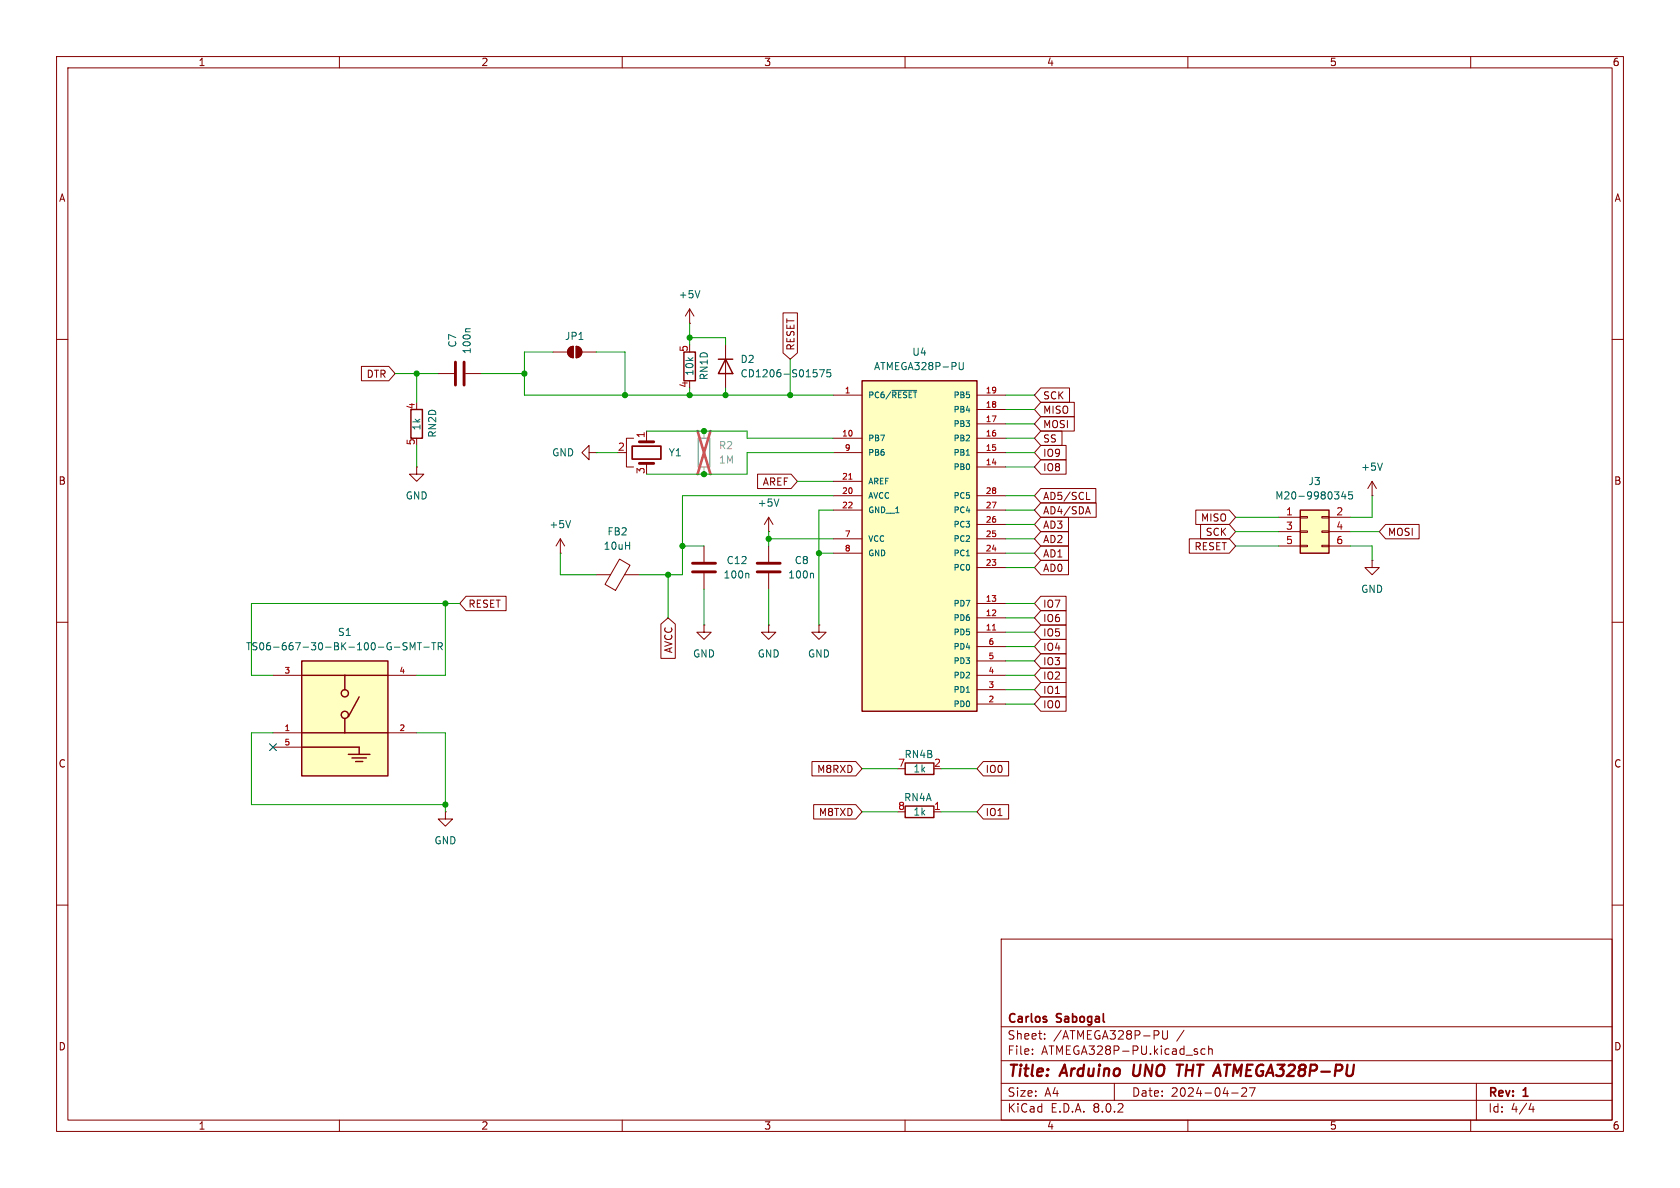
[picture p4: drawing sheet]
<svg xmlns="http://www.w3.org/2000/svg" width="297mm" height="210mm" viewBox="0 0 297 210" stroke-linecap="round" stroke-linejoin="round" font-family="sans-serif">
<g fill="none" stroke="#840000" stroke-width=".18">
<path d="M10 10h277v190h-277zM12 12h273v186h-273zM60 10v2M110 10v2M160 10v2M210 10v2M260 10v2M10 60h2M285 60h2M77.5 66h2.8M82.3 66h2.8M97.8 62.2h2.5"/>
<path d="M100.6 61.5l.7-.3v2a1.02 1.02 0 0 1-.9-.6 1.02 1.02 0 0 1 .2-1.1zM101.9 61.2a1.02 1.02 0 0 1 1 1 1.02 1.02 0 0 1-1 1zM102.9 62.2h2.5M128.3 61v7.6M73.7 82.6v1.2h1.2l-1.2 1.3-1.3-1.3h1.3M73.7 82.6h.1M10 110h2M124.5 110.5v1.3h1.2l-1.2 1.2-1.3-1.2h1.3M124.5 110.5h.1M135.9 110.5v1.3h1.3l-1.3 1.2-1.3-1.2h1.3M135.9 110.5h.1M285 110h2"/>
<path d="M10 160h2M78.7 143.5v1.3h1.3l-1.3 1.3-1.2-1.3h1.2M78.7 143.5h.1M165.1 143.5h1.3M285 160h2M177 166h108v32h-108zM60 198v2M110 198v2M160 198v2M177 194.5h108M177 191.5h108M177 187.5h108"/>
<path d="M177 181.5h108M182.5 186.3v.1M182.5 185.5v.1M184.7 183.6v.1M184.7 182.8v.1M197 191.5v3M204.6 182.2l.3 .3-.1 .3-.2 .2M205.5 182.2v1.2l.3 .3 .4-.1 .2-.2v-1.2M210 198v2M213 185.5l-.4-.1-.3 .3v.4l.2 .2h.5M213.7 185.5l.2-.1 .3 .1 .1 .9M213.7 184.9v1.5"/>
<path d="M217.7 193.2h1.2M219.5 192.4l.6-.1 .2 .1 .1 .3-.9 1.1h.9M220.9 192.3h1l-.7 1.5M260 198v2M261 191.5v6.5M270.7 195l-.4 1.1h.9M271 195.6v1"/>
</g>
<path d="M200.5 188.2l-.2 1.6 .3 .4M208 188.2h1.2M208.6 188.2l-.3 2" fill="none" stroke="#840000" stroke-width=".4"/>
<path d="M80.5 64v4.1M82 64v4.1" fill="none" stroke="#840000" stroke-width=".51"/>
<path d="M83.1 58.1h-.6l-.2 .2M144.9 65.3h.8l-.5 1.3M146.8 65.3h-.6v.7l.1-.2 .5 .1 .1 .2-.1 .4-.2 .1-.4-.1" fill="none" stroke="#006464" stroke-width=".18"/>
<path d="M72.6 72.4h2.1v5.1h-2.1zM127 63.5h2.5M128.3 63.5l1.2 2.5h-2.5zM160 142.5h5.1v2h-5.1z" fill="none" stroke="#840000" stroke-width=".25"/>
<g fill="#840000" stroke="#840000" stroke-width=".18">
<path d="M100.6 61.5l.7-.3v2a1.02 1.02 0 0 1-.9-.6 1.02 1.02 0 0 1 .2-1.1z"/>
<path d="M101.9 61.2a1.02 1.02 0 0 1 1 1 1.02 1.02 0 0 1-1 1z"/>
</g>
<path d="M152.4 67.3h20.3v58.4h-20.3z" fill="#ffffc2"/>
<path d="M120.9 62.2h2v5.1h-2zM152.4 67.3h20.3v58.4h-20.3zM160 134.9h5.1v2h-5.1z" fill="none" stroke="#840000" stroke-width=".25"/>
<g fill="none" stroke="#840000" stroke-width=".18">
<path d="M121.9 57.2h.1M121.9 54.6l-.7 1.3M121.9 54.6v2.6M121.9 54.6l.8 1.3M112 77.5h-1.3v5.1h1.3M114.3 76.2v1.9M147.3 69.9h5.1M147.3 77.5h5.1M172.7 69.9h5.1M172.7 77.5h5.1M172.7 74.9h5.1M172.7 72.4h5.1"/>
<path d="M99.1 97.8h.1M99.1 95.3l-.8 1.2M99.1 95.3v2.5M99.1 95.3l.7 1.2M104.1 80v-1.3l-1.2 1.3 1.2 1.3v-1.3h1.3M105.4 80h.1M109.5 98.8l1.9 1.1-2.6 4.5-1.8-1.1zM110.5 80h.2M114.3 81.9v.7M124.5 96.5v2.8M135.9 94h.1M135.9 91.4l-.8 1.3"/>
<path d="M135.9 91.4v2.6M135.9 96.5v2.8M135.9 91.4l.8 1.3M147.3 80h5.1M147.3 87.6h5.1M147.3 85.1h5.1M147.3 90.2h5.1M147.3 97.8h5.1M147.3 95.3h5.1M172.7 82.6h5.1M172.7 80h5.1M172.7 87.6h5.1"/>
<path d="M172.7 90.2h5.1M172.7 97.8h5.1M172.7 95.3h5.1M172.7 92.7h5.1M242.6 99.1v1.2h1.2l-1.2 1.3-1.3-1.3h1.3M242.6 99.1h.1M242.6 87.6h.1M242.6 85.1l-.8 1.3M242.6 85.1v2.5M242.6 85.1l.7 1.3M105.4 101.6h2.5M110.4 101.6h2.6"/>
<path d="M124.5 101.3v2.8M135.9 101.3v2.8M172.7 111.8h5.1M172.7 109.2h5.1M172.7 106.7h5.1M172.7 100.3h5.1M172.7 119.4h5.1M172.7 116.8h5.1M172.7 114.3h5.1M172.7 124.5h5.1M172.7 121.9h5.1"/>
</g>
<path d="M123.7 51.4l-.4 1.2M157.7 69h4.4M169.6 64.1v1l.2 .2h.4l.1-.2v-1M100.9 92l-.4 1.3M137.7 88.2l-.4 1.3M170.8 80.5h.6M244.4 81.9l-.4 1.2M132.2 101.3l.2 .2v.7M143.6 101.3l.2 .2v.7" fill="none" stroke="#006464" stroke-width=".18"/>
<path d="M150.1 84.7h.5M175.5 111.4h.5" fill="none" stroke="#a90000" stroke-width=".18"/>
<path d="M123.4 77.5h2.1v5.1h-2.1z" fill="none" stroke="#a1a1a1" stroke-width=".25"/>
<path d="M124.5 76.2v1.3M124.5 82.6v1.2" fill="none" stroke="#a1a1a1" stroke-width=".18"/>
<path d="M123.3 76.2l2.3 7.6M125.6 76.2l-2.3 7.6" fill="none" stroke="#e65255" stroke-width=".46"/>
<path d="M111.8 78.9h5v2.3h-5z" fill="none" stroke="#840000" stroke-width=".3"/>
<path d="M113 78.1h2.6M113 81.9h2.6M122.4 99.6h4.1M133.9 99.6h4M122.4 101.1h4.1M133.9 101.1h4" fill="none" stroke="#840000" stroke-width=".51"/>
<path d="M53.3 116.8h15.3v20.4h-15.3z" fill="#ffffc2"/>
<g fill="none" stroke="#840000" stroke-width=".25">
<path d="M53.3 116.8h15.3v20.4h-15.3zM53.3 119.4h15.3M61 119.4v2.5M53.3 132.1h10.2v1.3M53.3 129.5h15.3M61 127v2.5M61.6 133.4h3.8M62.2 134h2.6M62.9 134.6h1.2M63.5 123.2l-1.9 3.5"/>
<circle cx="61" cy="122.6" r=".63"/>
<circle cx="61" cy="126.4" r=".63"/>
</g>
<path d="M48.3 119.4h5M68.6 119.4h5.1M48.3 129.5h5M48.3 132.1h5M68.6 129.5h5.1" fill="none" stroke="#840000" stroke-width=".18"/>
<path d="M69.7 114.4h1M72 113.7l-.5-.1-.3 .3 .2 .3 .5 .2v.4l-.2 .1-.5-.1M72.5 114.9v-1.3l.4 .9 .5-.9v1.3M73.8 113.6h.7M74.1 113.6v1.3M74.9 114.4h1M76.3 113.6h.7M76.7 113.6v1.3M77.5 114.3l.6-.1 .1-.2-.1-.3-.6-.1v1.3M77.8 114.3l.4 .6" fill="none" stroke="#006464" stroke-width=".18"/>
<path d="M229.9 90.2h5v7.6h-5z" fill="#ffffc2"/>
<g fill="none" stroke="#840000" stroke-width=".18">
<path d="M138.4 55.3h2.6v7.1l-1.3 1.1-1.3-1.1zM63.9 64.8h4.8l1.1 1.2-1.1 1.3h-4.8zM184 73.7h5.9v2.5h-5.9l-1.1-1.3zM184 78.7h4.5v2.6h-4.5l-1.1-1.3zM184 71.1h5.9v2.6h-5.9l-1.1-1.3zM184 68.6h5.1v2.5h-5.1l-1.1-1.2zM184 76.2h3.7v2.5h-3.7l-1.1-1.2zM133.9 83.8h6l1.1 1.3-1.1 1.3h-6zM184 91.4h4.9v2.6h-4.9l-1.1-1.3zM184 96.5h4.9v2.6h-4.9l-1.1-1.3zM184 94h4.9v2.5h-4.9l-1.1-1.2zM184 99.1h4.9v2.5h-4.9l-1.1-1.3z"/>
<path d="M184 86.4h9.7v2.5h-9.7l-1.1-1.3zM184 88.9h9.8v2.5h-9.8l-1.1-1.2zM184 81.3h4.5v2.5h-4.5l-1.1-1.2zM192 90.5h.6M192.1 88.3h.6M192.3 89.6l.5 1.2M210.2 95.2h7.1l1.1 1.3-1.1 1.3h-7.1zM211.4 90.2h5.9l1.1 1.2-1.1 1.3h-5.9zM212.2 92.7h5.1l1.1 1.3-1.1 1.3h-5.1zM226.1 91.4h3.8M226.1 94h3.8M226.1 96.5h3.8"/>
<path d="M229.9 96.4h1.2v.2h-1.2zM229.9 93.9h1.2v.2h-1.2zM229.9 91.3h1.2v.3h-1.2zM233.7 96.4h1.2v.2h-1.2zM233.7 93.9h1.2v.2h-1.2zM233.7 91.3h1.2v.3h-1.2zM234.9 91.4h3.9M234.9 94h3.9M234.9 96.5h3.9M245 92.7h5.9v2.6h-5.9l-1.2-1.3zM82.4 105.4h7.1v2.6h-7.1l-1.1-1.3zM116.8 110.3l1.3-1.1 1.3 1.1v6.1h-2.6z"/>
<path d="M144.8 110.5v1.3h1.2l-1.2 1.2-1.3-1.2h1.3M144.8 110.5h.1M184 115.6h4.5v2.5h-4.5l-1.1-1.3zM184 110.5h4.5v2.5h-4.5l-1.1-1.2zM184 113h4.5v2.6h-4.5l-1.1-1.3zM184 105.4h4.5v2.6h-4.5l-1.1-1.3zM184 107.9h4.5v2.6h-4.5l-1.1-1.3zM184 118.1h4.5v2.6h-4.5l-1.1-1.3zM143.5 134.6h7.8l1.1 1.3-1.1 1.3h-7.8zM173.8 134.6h4.5v2.6h-4.5l-1.1-1.3zM184 120.6h4.5v2.6h-4.5l-1.1-1.3zM184 123.2h4.5v2.5h-4.5l-1.1-1.2z"/>
<path d="M143.8 142.2h7.5l1.1 1.3-1.1 1.3h-7.5zM173.8 142.2h4.5v2.6h-4.5l-1.1-1.3z"/>
</g>
<path d="M229.9 90.2h5v7.6h-5z" fill="none" stroke="#840000" stroke-width=".25"/>
<path d="M237.5 86.9l-.3 .9h.8M237.8 87.4v.8M239.1 86.9h-.6l-.1 .6 .2-.1 .4 .1 .1 .2v.4l-.2 .1-.5-.1" fill="none" stroke="#006464" stroke-width=".18"/>
<g fill="none" stroke="#009600" stroke-width=".18">
<path d="M121.9 57.2v3.8M121.9 59.7h6.4v1.3M69.8 66h7.7M73.7 66v5.1M73.7 78.7v3.9M85.1 66h7.6M97.8 62.2h-5.1v7.7h54.6M105.4 62.2h5.1v7.7M114.3 76.2h17.8v1.3h15.2M121.9 68.6v1.3M128.3 68.6v1.3M139.7 63.5v6.4"/>
<path d="M177.8 69.9h5.1M177.8 77.5h5.1M177.8 72.4h5.1M177.8 74.9h5.1M99.1 97.8v3.8h6.3M105.4 80h3.8M120.6 96.5h3.9M135.9 94v2.5M135.9 95.3h11.4M141 85.1h6.3M144.8 97.8h2.5M147.3 90.2h-2.5v20.3"/>
<path d="M147.3 80h-15.2v3.8h-17.8M147.3 87.6h-26.7v14h-7.6M177.8 97.8h5.1M177.8 90.2h5.1M177.8 80h5.1M177.8 95.3h5.1M177.8 92.7h5.1M177.8 87.6h5.1M177.8 82.6h5.1M218.4 96.5h7.7M218.4 94h7.7M218.4 91.4h7.7"/>
<path d="M238.8 96.5h3.8v2.6M238.8 94h5M242.6 87.6v3.8h-3.8M78.7 106.7v12.7h-5M81.3 106.7h-36.9v12.7h3.9M118.1 101.6v7.6M124.5 104.1v6.4M135.9 104.1v6.4M177.8 114.3h5.1M177.8 116.8h5.1M177.8 119.4h5.1M177.8 100.3h5.1"/>
<path d="M177.8 106.7h5.1M177.8 109.2h5.1M177.8 111.8h5.1M48.3 129.5h-3.9v12.7h34.3M73.7 129.5h5v14M152.4 135.9h6.3M166.4 135.9h6.3M177.8 124.5h5.1M177.8 121.9h5.1M152.4 143.5h6.3M166.4 143.5h6.3"/>
</g>
<path d="M47.7 131.5l1.2 1.2M48.9 131.5l-1.2 1.2" fill="none" stroke="#000084" stroke-width=".18"/>
<g fill="#009600" stroke="#009600" stroke-width=".18">
<circle cx="78.7" cy="106.7" r=".46"/>
<circle cx="78.7" cy="142.2" r=".46"/>
<circle cx="92.7" cy="66" r=".46"/>
<circle cx="118.1" cy="101.6" r=".46"/>
<circle cx="73.7" cy="66" r=".46"/>
<circle cx="135.9" cy="95.3" r=".46"/>
<circle cx="144.8" cy="97.8" r=".46"/>
<circle cx="121.9" cy="69.9" r=".46"/>
<circle cx="121.9" cy="59.7" r=".46"/>
<circle cx="124.5" cy="76.2" r=".46"/>
<circle cx="128.3" cy="69.9" r=".46"/>
<circle cx="124.5" cy="83.8" r=".46"/>
<circle cx="139.7" cy="69.9" r=".46"/>
<circle cx="110.5" cy="69.9" r=".46"/>
<circle cx="120.6" cy="96.5" r=".46"/>
</g>
<g font-size="2.8" fill="#840000">
<text x="178" y="190.9">Title:</text>
<text x="187.7" y="190.9">Arduino</text>
<text x="201.1" y="190.9">UNO</text>
<text x="209.7" y="190.9">THT ATMEGA328P-PU</text>
</g>
<g font-size="2.1" fill="#840000">
<text x="178" y="184">Sheet:</text>
<text x="178" y="181.2">Carlos</text>
<text x="186.2" y="184">/ATMEGA328P-PU</text>
<text x="186.9" y="181.2">Sabogal</text>
<text x="208.1" y="184">/</text>
<text x="178" y="186.7">File:</text>
<text x="184.1" y="186.7">ATMEGA328P-PU.kicad_sch</text>
<text x="178" y="196.9">KiCad</text>
<text x="178" y="194.1">Size:</text>
<text x="184.7" y="194.1">A4</text>
<text x="185.7" y="196.9">E.D.A.</text>
<text x="193.3" y="196.9">8.0.2</text>
<text x="200" y="194.1">Date:</text>
<text x="207" y="194.1">2024-04-27</text>
<text x="263" y="194.3">Rev:</text>
<text x="263" y="196.9">Id:</text>
<text x="267.1" y="196.9">4/4</text>
<text x="269.4" y="194.3">1</text>
</g>
<g font-size="1.8" fill="#840000">
<text x="35" y="11.9">1</text>
<text x="85" y="11.9">2</text>
<text x="135" y="11.9">3</text>
<text x="185" y="11.9">4</text>
<text x="235" y="11.9">5</text>
<text x="285" y="11.9">6</text>
<text x="10.3" y="35.9">A</text>
<text x="285.3" y="35.9">A</text>
<text x="140.7" y="62.1" transform="rotate(-90 140.7 62.1)">RESET</text>
<text x="64.7" y="67">DTR</text>
<text x="184.3" y="70.8">SCK</text>
<text x="184.3" y="75.9">MOSI</text>
<text x="184.3" y="73.3">MISO</text>
<text x="184.3" y="83.5">IO8</text>
<text x="184.3" y="81">IO9</text>
<text x="184.3" y="78.4">SS</text>
<text x="10.3" y="85.9">B</text>
<text x="134.7" y="86">AREF</text>
<text x="184.3" y="88.6">AD5/SCL</text>
<text x="285.3" y="85.9">B</text>
<text x="184.3" y="93.7">AD3</text>
<text x="184.3" y="91.1">AD4/SDA</text>
<text x="212.2" y="92.4">MISO</text>
<text x="213.1" y="94.9">SCK</text>
<text x="245.3" y="94.9">MOSI</text>
<text x="184.3" y="98.7">AD1</text>
<text x="184.3" y="96.2">AD2</text>
<text x="184.3" y="101.3">AD0</text>
<text x="211.1" y="97.5">RESET</text>
<text x="82.7" y="107.6">RESET</text>
<text x="184.3" y="107.6">IO7</text>
<text x="184.3" y="112.7">IO5</text>
<text x="184.3" y="110.2">IO6</text>
<text x="119.1" y="115.6" transform="rotate(-90 119.1 115.6)">AVCC</text>
<text x="184.3" y="117.8">IO3</text>
<text x="184.3" y="115.3">IO4</text>
<text x="184.3" y="122.9">IO1</text>
<text x="184.3" y="125.4">IO0</text>
<text x="184.3" y="120.3">IO2</text>
<text x="10.3" y="135.9">C</text>
<text x="144.4" y="136.8">M8RXD</text>
<text x="174.1" y="136.8">IO0</text>
<text x="285.3" y="135.9">C</text>
<text x="144.7" y="144.5">M8TXD</text>
<text x="174.1" y="144.5">IO1</text>
<text x="10.3" y="185.9">D</text>
<text x="285.3" y="185.9">D</text>
<text x="35" y="199.9">1</text>
<text x="85" y="199.9">2</text>
<text x="135" y="199.9">3</text>
<text x="185" y="199.9">4</text>
<text x="235" y="199.9">5</text>
<text x="285" y="199.9">6</text>
</g>
<g font-size="1.8" fill="#006464">
<text x="119.9" y="52.9">+5V</text>
<text x="80.9" y="61.5" transform="rotate(-90 80.9 61.5)">C7</text>
<text x="83.4" y="62.7" transform="rotate(-90 83.4 62.7)">100n</text>
<text x="99.8" y="60.3">JP1</text>
<text x="130.8" y="64.4">D2</text>
<text x="154.4" y="65.6">ATMEGA328P-PU</text>
<text x="161.2" y="63.1">U4</text>
<text x="122.8" y="66.5" transform="rotate(-90 122.8 66.5)">10k</text>
<text x="125.3" y="67.3" transform="rotate(-90 125.3 67.3)">RN1D</text>
<text x="130.8" y="66.9">CD1206-S01575</text>
<text x="74.5" y="76.2" transform="rotate(-90 74.5 76.2)">1k</text>
<text x="77.3" y="77.5" transform="rotate(-90 77.3 77.5)">RN2D</text>
<text x="97.5" y="80.9">GND</text>
<text x="118.1" y="80.9">Y1</text>
<text x="240.5" y="83.4">+5V</text>
<text x="71.6" y="88.5">GND</text>
<text x="133.9" y="89.8">+5V</text>
<text x="225.4" y="88.5">M20-9980345</text>
<text x="231.2" y="86">J3</text>
<text x="97" y="93.6">+5V</text>
<text x="107.3" y="94.8">FB2</text>
<text x="106.6" y="97.4">10uH</text>
<text x="128.4" y="99.9">C12</text>
<text x="140.4" y="99.9">C8</text>
<text x="127.8" y="102.5">100n</text>
<text x="139.2" y="102.5">100n</text>
<text x="240.5" y="105">GND</text>
<text x="59.6" y="112.6">S1</text>
<text x="43.4" y="115.2">TS06-667-30-BK-100-G-SMT-TR</text>
<text x="122.4" y="116.4">GND</text>
<text x="133.9" y="116.4">GND</text>
<text x="142.7" y="116.4">GND</text>
<text x="159.8" y="134.2">RN4B</text>
<text x="161.4" y="136.8">1k</text>
<text x="165" y="135.6">2</text>
<text x="159.7" y="141.8">RN4A</text>
<text x="76.7" y="149.5">GND</text>
<text x="161.4" y="144.4">1k</text>
</g>
<g font-size="1.8" fill="#a90000">
<text x="121.7" y="62.3" transform="rotate(-90 121.7 62.3)">5</text>
<text x="121.7" y="68.7" transform="rotate(-90 121.7 68.7)">4</text>
<text x="73.4" y="72.5" transform="rotate(-90 73.4 72.5)">4</text>
<text x="114" y="77.5" transform="rotate(-90 114 77.5)">1</text>
<text x="73.4" y="78.8" transform="rotate(-90 73.4 78.8)">5</text>
<text x="109.1" y="79.8">2</text>
<text x="114" y="83.9" transform="rotate(-90 114 83.9)">3</text>
<text x="227.3" y="91.2">1</text>
<text x="227.3" y="93.7">3</text>
<text x="236.1" y="91.2">2</text>
<text x="236.1" y="93.7">4</text>
<text x="227.3" y="96.3">5</text>
<text x="236.1" y="96.3">6</text>
<text x="158.7" y="135.6">7</text>
<text x="158.7" y="143.3">8</text>
<text x="165" y="143.3">1</text>
</g>
<g font-size="1.8" fill="#989898">
<text x="127" y="79.6">R2</text>
<text x="127" y="82.1">1M</text>
</g>
<g font-size="1.4" fill="#a90000">
<text x="149.2" y="69.6">1</text>
<text x="174.2" y="69.6">19</text>
<text x="148.8" y="77.2">10</text>
<text x="174.2" y="77.2">16</text>
<text x="174.2" y="74.7">17</text>
<text x="174.2" y="72.1">18</text>
<text x="149.2" y="79.8">9</text>
<text x="174.2" y="82.3">14</text>
<text x="174.2" y="79.8">15</text>
<text x="148.8" y="87.4">20</text>
<text x="148.8" y="84.8">21</text>
<text x="148.8" y="89.9">22</text>
<text x="174.2" y="89.9">27</text>
<text x="174.2" y="87.4">28</text>
<text x="149.2" y="95">7</text>
<text x="174.2" y="95">25</text>
<text x="174.2" y="92.5">26</text>
<text x="149.2" y="97.5">8</text>
<text x="174.2" y="100.1">23</text>
<text x="174.2" y="97.5">24</text>
<text x="174.2" y="106.4">13</text>
<text x="174.2" y="111.5">11</text>
<text x="174.2" y="109">12</text>
<text x="50.2" y="119.1">3</text>
<text x="70.5" y="119.1">4</text>
<text x="174.6" y="119.1">4</text>
<text x="174.6" y="116.6">5</text>
<text x="174.6" y="114">6</text>
<text x="174.6" y="124.2">2</text>
<text x="174.6" y="121.7">3</text>
<text x="50.2" y="129.3">1</text>
<text x="50.2" y="131.8">5</text>
<text x="70.5" y="129.3">2</text>
</g>
<g font-size="1.4" fill="#006464">
<text x="153.4" y="70.6">PC6/~{RESET}</text>
<text x="168.5" y="70.6">PB5</text>
<text x="168.5" y="75.7">PB3</text>
<text x="168.5" y="73.1">PB4</text>
<text x="153.4" y="78.2">PB7</text>
<text x="153.4" y="80.7">PB6</text>
<text x="168.5" y="83.3">PB0</text>
<text x="168.5" y="80.7">PB1</text>
<text x="168.5" y="78.2">PB2</text>
<text x="153.4" y="88.4">AVCC</text>
<text x="153.4" y="85.8">AREF</text>
<text x="168.5" y="88.4">PC5</text>
<text x="153.4" y="90.9">GND__1</text>
<text x="153.4" y="96">VCC</text>
<text x="168.5" y="96">PC2</text>
<text x="168.5" y="93.4">PC3</text>
<text x="168.5" y="90.9">PC4</text>
<text x="153.4" y="98.5">GND</text>
<text x="168.5" y="101.1">PC0</text>
<text x="168.5" y="98.5">PC1</text>
<text x="168.5" y="107.4">PD7</text>
<text x="168.5" y="112.5">PD5</text>
<text x="168.5" y="110">PD6</text>
<text x="168.5" y="117.6">PD3</text>
<text x="168.5" y="115">PD4</text>
<text x="168.5" y="125.2">PD0</text>
<text x="168.5" y="122.7">PD1</text>
<text x="168.5" y="120.1">PD2</text>
</g>
</svg>
